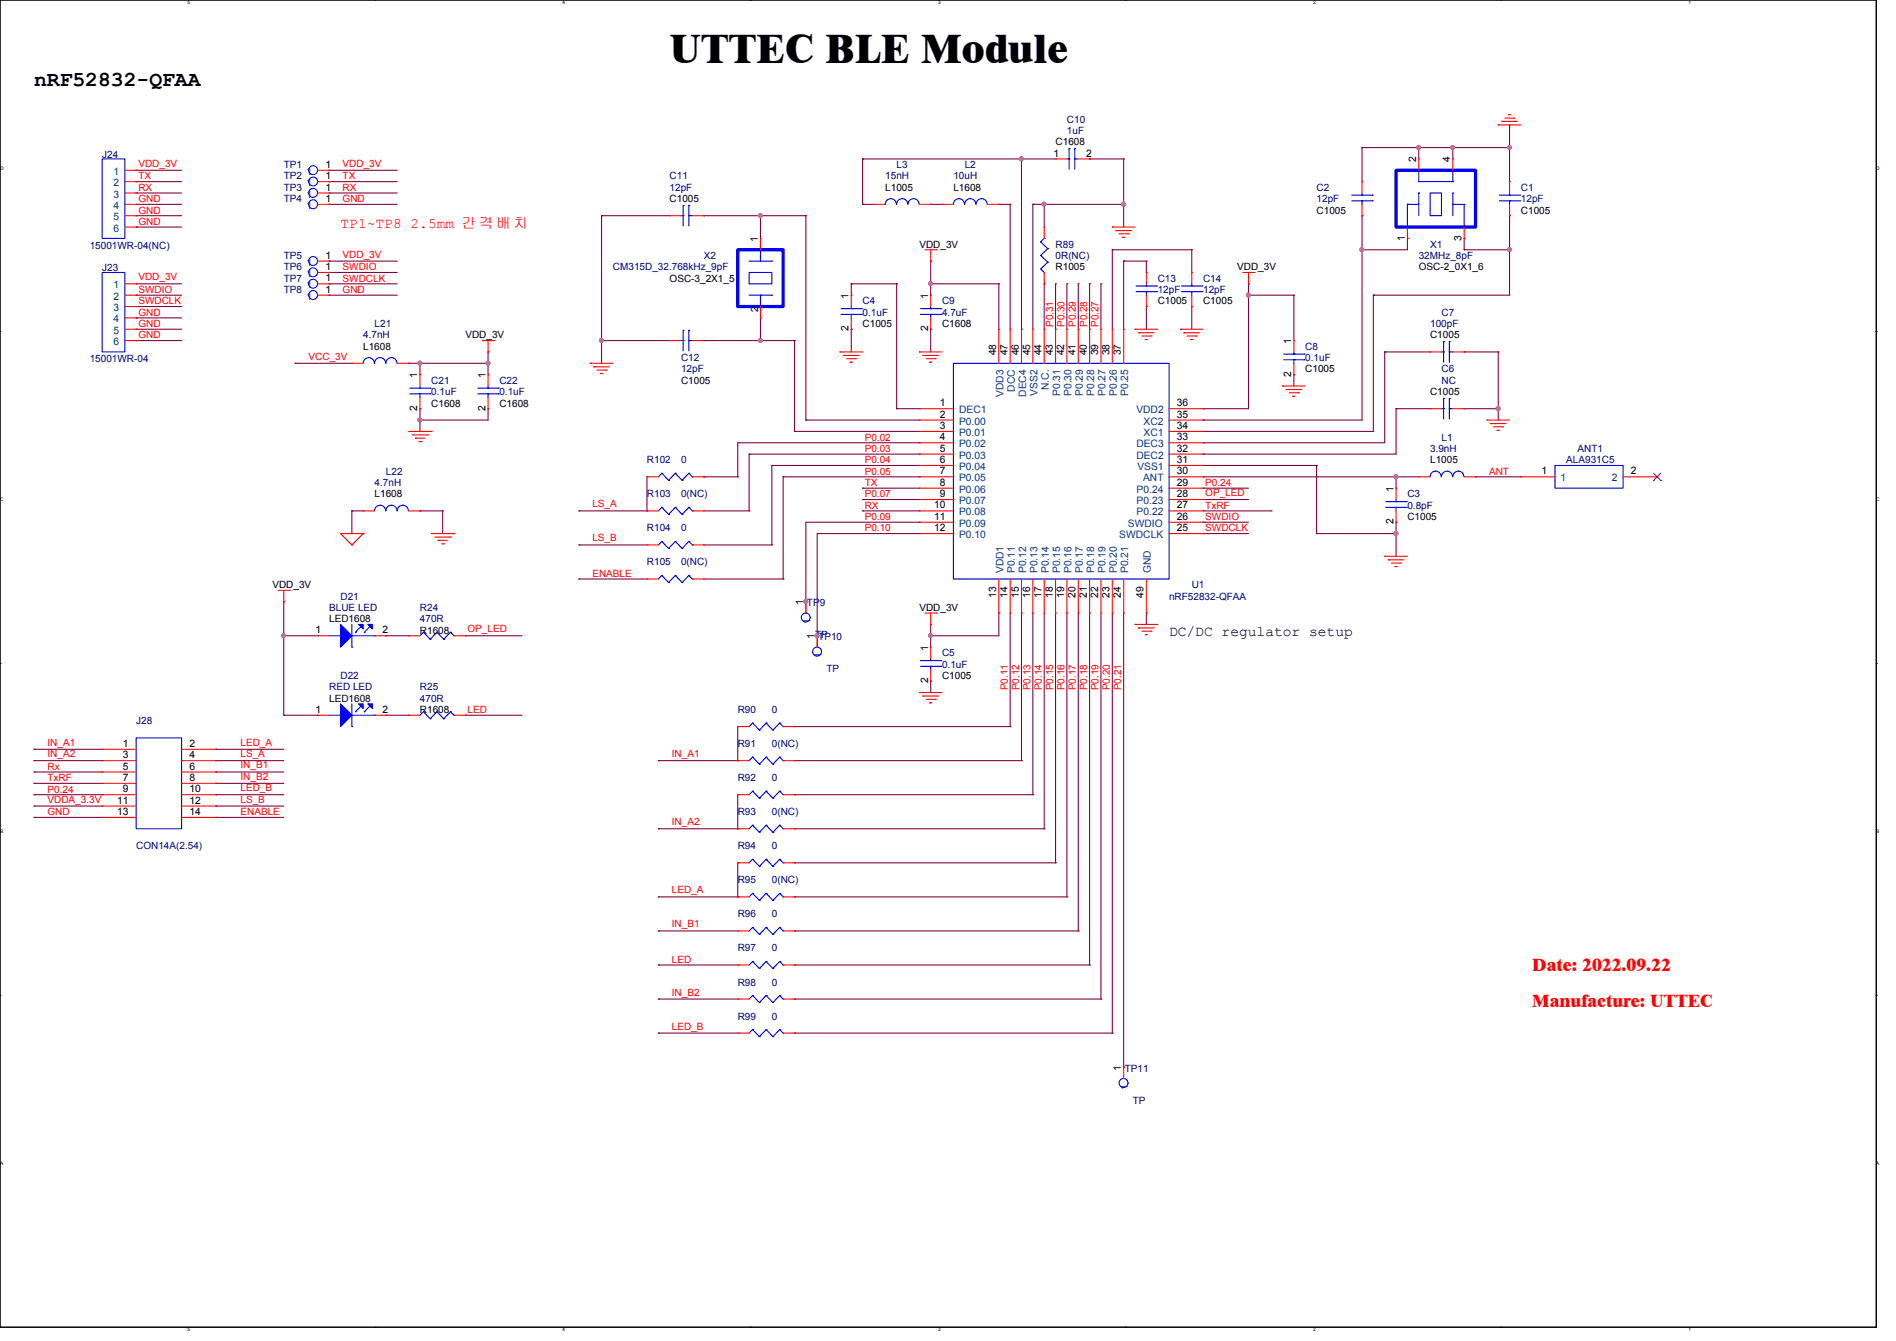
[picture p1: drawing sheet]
<svg xmlns="http://www.w3.org/2000/svg" width="297mm" height="210mm" viewBox="0 0 297 210" stroke-linecap="round" stroke-linejoin="round" font-family="sans-serif">
<g fill="none" stroke="#000" stroke-width=".17">
<path d="M0 0h293.6v207.7h-293.6zM58.7 0h.1M117.4 0h.1M176.1 0h.1M234.9 0h.1M0 51.9h.1M293.6 51.9h.1M0 103.9h.1M293.6 103.9h.1M0 155.8h.1M293.6 155.8h.1M58.7 207.7h.1"/>
<path d="M117.4 207.7h.1M176.1 207.7h.1M234.9 207.7h.1"/>
</g>
<g fill="none" stroke="#800040" stroke-width=".17">
<path d="M236.2 19.5h.1M236.2 19.5v8.9M21.3 28.4h.1M21.3 32h.1M21.3 30.2h.1M21.3 26.7h.1M21.3 33.8h.1M21.3 35.5h.1M21.3 33.8h7.1M21.3 32h7.1M21.3 28.4h7.1M21.3 30.2h7.1"/>
<path d="M21.3 26.7h7.1M21.3 35.5h7.1M51.5 28.4h.1M51.5 30.2h.1M51.5 32h.1M51.5 26.7h.1M51.5 32h10.7M51.5 28.4h10.7M51.5 30.2h10.7M51.5 26.7h10.7M94.1 33.8h.1M94.1 33.8h10.7"/>
<path d="M94.1 33.8v23.1M110.1 33.8h.1M110.1 33.8h16M119 33.8h.1M119 33.8v3.5M126.1 33.8h.1M126.1 33.8v32M135 32h.1M135 24.9h.1M135 32h1.8M135 24.9h30.2M135 24.9v7.1"/>
<path d="M145.6 32h.1M145.6 32h1.8M156.3 32h.1M156.3 32h1.8M158.1 32h.1M158.1 32v19.5M159.8 24.9h.1M159.8 24.9v26.6M161.6 32h.1M161.6 32v19.5M161.6 32h14.2M163.4 32h.1"/>
<path d="M163.4 32v3.5M170.5 24.9h.1M170.5 24.9h5.3M174.1 39.1h.1M174.1 39.1h12.4M174.1 39.1v12.4M175.8 24.9h.1M175.8 32h.1M175.8 24.9v10.6M186.5 39.1h.1M186.5 39.1v3.5M213.1 39.1h.1"/>
<path d="M213.1 33.8h.1M213.1 23.1h.1M213.1 23.1v5.3M213.1 33.8v32h-24.8M213.1 23.1h23.1M220.2 37.3h.1M220.2 37.3v1.8h-7.1M222 23.1h.1M222 23.1v1.8M227.3 23.1h.1M227.3 23.1v1.8M229.1 39.1h.1"/>
<path d="M229.1 37.3h.1M229.1 39.1h7.1M229.1 37.3v1.8M236.2 23.1h.1M236.2 33.8h.1M236.2 39.1h.1M236.2 33.8v12.4h-21.3M21.3 46.2h.1M21.3 49.8h.1M21.3 44.4h.1M21.3 48h.1M21.3 51.5h.1"/>
<path d="M21.3 53.3h.1M21.3 53.3h7.1M21.3 46.2h7.1M21.3 44.4h7.1M21.3 49.8h7.1M21.3 48h7.1M21.3 51.5h7.1M46.2 56.9h.1M46.2 56.9h8.9M51.5 42.6h.1M51.5 46.2h.1M51.5 40.9h.1"/>
<path d="M51.5 44.4h.1M51.5 46.2h10.7M51.5 44.4h10.7M51.5 42.6h10.7M51.5 40.9h10.7M63.9 56.9h.1M63.9 56.9h12.5M65.7 56.9h.1M65.7 56.9v1.7M76.4 56.9h.1M76.4 55.1h.1M76.4 55.1v3.5"/>
<path d="M94.1 53.3h.1M94.1 53.3h10.7M110.1 53.3h.1M110.1 53.3h14.2M119 49.8h.1M119 53.3h.1M119 49.8v3.5M124.3 53.3h.1M124.3 53.3v14.2M133.2 44.4h.1M133.2 51.5h.1M133.2 44.4h7.1"/>
<path d="M133.2 44.4v1.8M133.2 51.5v3.6M140.3 44.4h.1M140.3 44.4v19.6M145.6 44.4h.1M145.6 51.5h.1M145.6 40.9h.1M145.6 40.9v5.3M145.6 51.5v3.6M145.6 44.4h10.7M156.3 44.4h.1M156.3 44.4v7.1"/>
<path d="M163.4 44.4h.1M163.4 44.4v7.1M165.2 44.4h.1M165.2 44.4v7.1M166.9 44.4h.1M166.9 44.4v7.1M168.7 44.4h.1M168.7 44.4v7.1M170.5 44.4h.1M170.5 44.4v7.1M172.3 44.4h.1M172.3 44.4v7.1"/>
<path d="M175.8 40.9h.1M175.8 40.9v10.6M175.8 40.9h3.6M179.4 40.9h.1M179.4 48h.1M179.4 40.9v1.7M179.4 48v3.5M186.5 48h.1M186.5 48v3.5M195.4 44.4h.1M195.4 46.2h.1M195.4 46.2h7.1"/>
<path d="M195.4 44.4v19.6h-7.1M202.5 46.2h.1M202.5 58.6h.1M202.5 46.2v7.1M202.5 58.6v1.8M214.9 46.2h.1M214.9 46.2v21.3h-26.6M216.7 55.1h.1M216.7 55.1v14.2h-28.4M216.7 55.1h7.1M229.1 55.1h.1M229.1 55.1h5.3"/>
<path d="M234.4 55.1h.1M234.4 55.1v10.7M55.1 80h.1M55.1 80h1.7M55.1 80v3.5M65.7 80h.1M65.7 64h.1M65.7 65.8h.1M65.7 80h3.6M65.7 64v3.5M69.3 80h.1M69.3 80v3.5"/>
<path d="M76.4 64h.1M76.4 64v1.8h-10.7M90.6 80h.1M90.6 80h10.6M101.2 80h.1M101.2 74.6v5.4M110.1 74.6h.1M110.1 74.6h5.3M110.1 80h7.1M115.4 74.6h.1M117.2 80h.1M117.2 71.1h.1"/>
<path d="M117.2 71.1h26.7M117.2 71.1v8.9M120.8 72.9h.1M120.8 72.9h23.1M120.8 72.9v12.4M122.5 74.6h.1M122.5 74.6h21.4M122.5 74.6v16M124.3 67.5h.1M124.3 67.5h19.6M126.1 65.8h.1M126.1 65.8h17.8"/>
<path d="M135 80h.1M135 76.4h.1M135 78.2h.1M135 80h8.9M135 76.4h8.9M135 78.2h8.9M140.3 64h.1M140.3 64h3.6M143.9 69.3h.1M143.9 71.1h.1M143.9 72.9h.1M143.9 74.6h.1"/>
<path d="M143.9 69.3h-28.5v5.3M188.3 65.8h.1M188.3 67.5h.1M188.3 74.6h.1M188.3 72.9h.1M188.3 71.1h.1M188.3 69.3h.1M188.3 64h.1M188.3 78.2h.1M188.3 76.4h.1M188.3 74.6h33.7M188.3 72.9h17.7"/>
<path d="M188.3 80h10.6M188.3 76.4h7.1M188.3 78.2h7.1M198.9 80h.1M206 72.9h.1M206 72.9v10.6M218.5 74.6h.1M218.5 64h.1M218.5 64v7.1h-30.2M218.5 74.6v1.8M218.5 64h5.3M229.1 64h.1"/>
<path d="M229.1 64h5.3M230.9 74.6h.1M230.9 74.6h7.1M234.4 64h.1M44.4 94.2h.1M44.4 99.5h.1M44.4 99.5h5.3M44.4 94.2v17.8M60.4 99.5h.1M60.4 99.5h3.5M72.8 99.5h.1M72.8 99.5h8.9"/>
<path d="M90.6 85.3h.1M90.6 90.6h.1M90.6 85.3h10.6M90.6 90.6h10.6M110.1 85.3h10.7M110.1 90.6h12.4M120.8 85.3h.1M122.5 90.6h.1M126.1 94.2h.1M126.1 96h.1M127.9 99.5h.1M143.9 81.7h.1"/>
<path d="M143.9 83.5h.1M143.9 81.7h-17.8v14.3M143.9 83.5h-16v17.8M145.6 99.5h.1M145.6 97.7h.1M145.6 97.7v3.6M156.3 96h.1M156.3 96v3.5h-10.7M158.1 96v17.7M159.8 96v23.1M161.6 96v28.4M163.4 96v33.7"/>
<path d="M165.2 96v39.1M166.9 96v44.4M168.7 96v49.7M170.5 96v55M172.3 96v60.4M174.1 96v65.7M175.8 96v71M179.4 96h.1M179.4 96v1.7M188.3 83.5h.1M188.3 81.7h.1M188.3 83.5h7.1"/>
<path d="M188.3 81.7h7.1M206 83.5h.1M206 83.5h12.5M218.5 81.7h.1M218.5 83.5h.1M218.5 81.7v5.4M5.3 117.3h.1M5.3 119.1h.1M5.3 119.1h10.7M5.3 117.3h10.7M33.7 117.3h.1M33.7 119.1h.1"/>
<path d="M33.7 119.1h10.7M33.7 117.3h10.7M44.4 112h.1M44.4 112h5.3M60.4 112h.1M60.4 112h3.5M72.8 112h.1M72.8 112h8.9M103 119.1h.1M103 119.1h12.4M115.4 119.1h.1M115.4 113.7v5.4"/>
<path d="M124.3 113.7h.1M124.3 119.1h.1M124.3 119.1h35.5M124.3 113.7h33.8M127.9 101.3h.1M145.6 106.6h.1M145.6 106.6v1.8M158.1 113.7h.1M159.8 119.1h.1M5.3 120.8h.1M5.3 122.6h.1M5.3 124.4h.1"/>
<path d="M5.3 126.2h.1M5.3 127.9h.1M5.3 124.4h10.7M5.3 120.8h10.7M5.3 122.6h10.7M5.3 126.2h10.7M5.3 127.9h10.7M33.7 120.8h.1M33.7 122.6h.1M33.7 124.4h.1M33.7 126.2h.1M33.7 127.9h.1"/>
<path d="M33.7 124.4h10.7M33.7 120.8h10.7M33.7 122.6h10.7M33.7 126.2h10.7M33.7 127.9h10.7M103 129.7h.1M103 129.7h12.4M115.4 129.7h.1M115.4 124.4v5.3M115.4 135.1v5.3M124.3 124.4h.1M124.3 129.7h.1"/>
<path d="M124.3 135.1h.1M124.3 129.7h39.1M124.3 124.4h37.3M124.3 135.1h40.9M161.6 124.4h.1M163.4 129.7h.1M165.2 135.1h.1M103 140.4h.1M103 145.7h.1M103 156.4h.1M103 151h.1M103 140.4h12.4"/>
<path d="M103 145.7h12.4M103 156.4h12.4M103 151h12.4M115.4 140.4h.1M124.3 140.4h.1M124.3 145.7h.1M124.3 151h.1M124.3 156.4h.1M124.3 140.4h42.6M124.3 145.7h44.4M124.3 156.4h48M124.3 151h46.2"/>
<path d="M166.9 140.4h.1M168.7 145.7h.1M170.5 151h.1M172.3 156.4h.1M103 161.7h.1M103 161.7h12.4M124.3 161.7h.1M124.3 161.7h49.8M174.1 161.7h.1M175.8 167h.1"/>
</g>
<g fill="#f0f" stroke="#f0f" stroke-width=".17">
<circle cx="94.1" cy="53.3" r=".32"/>
<circle cx="222" cy="23.1" r=".32"/>
<circle cx="227.3" cy="23.1" r=".32"/>
<circle cx="236.2" cy="23.1" r=".32"/>
<circle cx="236.2" cy="39.1" r=".32"/>
<circle cx="119" cy="33.7" r=".32"/>
<circle cx="213.1" cy="39.1" r=".32"/>
<circle cx="218.4" cy="74.6" r=".32"/>
<circle cx="218.4" cy="83.5" r=".32"/>
<circle cx="234.4" cy="64" r=".32"/>
<circle cx="175.8" cy="32" r=".32"/>
<circle cx="145.6" cy="99.5" r=".32"/>
<circle cx="145.6" cy="44.4" r=".32"/>
<circle cx="195.3" cy="46.2" r=".32"/>
<circle cx="119" cy="53.3" r=".32"/>
<circle cx="159.8" cy="24.9" r=".32"/>
<circle cx="76.3" cy="56.8" r=".32"/>
<circle cx="65.7" cy="56.8" r=".32"/>
<circle cx="65.7" cy="65.7" r=".32"/>
<circle cx="44.4" cy="99.5" r=".32"/>
<circle cx="163.4" cy="32" r=".32"/>
<circle cx="126.1" cy="94.2" r=".32"/>
<circle cx="127.9" cy="99.5" r=".32"/>
</g>
<g fill="none" stroke="#f00" stroke-width=".17">
<path d="M234.4 19.5h.1M234.4 19.5h3.6M235 19h.1M235 19h2.4M235.5 18.5h1.4M236 17.9h.1M236 17.9h.4M236.9 18.5h.1M19.5 35.5h1.8M19.5 32h1.8M19.5 28.4h1.8M19.5 30.2h1.8"/>
<path d="M19.5 33.8h1.8M19.5 26.7h1.8M21.3 26.7h.1M21.3 28.4h.1M21.3 30.2h.1M21.3 32h.1M21.3 33.8h.1M21.3 35.5h.1M49.7 32h1.8M49.7 28.4h1.8M49.7 30.2h1.8M49.7 26.7h1.8"/>
<path d="M51.5 28.4h.1M51.5 30.2h.1M51.5 32h.1M51.5 26.7h.1M104.8 33.8h.1M104.8 33.8h1.8M108.3 33.8h1.8M110.1 33.8h.1M119 37.3h.1M119 37.3v1.8M136.8 32h.1M136.8 32h1.7"/>
<path d="M143.9 32h1.7M144.7 39.1h1.8M145.6 32h.1M145.6 39.1v1.8M146.5 39.1h.1M147.4 32h.1M147.4 32h1.8M154.5 32h1.8M156.3 32h.1M163.4 35.5h.1M163.4 35.5v1.8M165.2 24.9h.1"/>
<path d="M165.2 24.9h1.7M168.7 24.9h1.8M170.5 24.9h.1M174.1 35.5h.1M174.1 35.5h3.5M174.6 36.1h.1M174.6 36.1h2.5M175.1 36.6h1.4M175.7 37.1h.1M175.7 37.1h.3M176.5 36.6h.1M213.1 28.4h.1"/>
<path d="M213.1 33.8h.1M213.1 28.4v1.8M213.1 32v1.8M220.2 37.3h.1M220.2 35.5v1.8M222 24.9h.1M222 24.9v1.8M227.3 24.9h.1M227.3 24.9v1.8M229.1 37.3h.1M229.1 35.5v1.8M236.2 28.4h.1"/>
<path d="M236.2 33.8h.1M236.2 28.4v1.8M236.2 32v1.8M19.5 51.5h1.8M19.5 53.3h1.8M19.5 44.4h1.8M19.5 46.2h1.8M19.5 48h1.8M19.5 49.8h1.8M21.3 44.4h.1M21.3 46.2h.1M21.3 48h.1"/>
<path d="M21.3 49.8h.1M21.3 51.5h.1M21.3 53.3h.1M49.7 42.6h1.8M49.7 44.4h1.8M49.7 40.9h1.8M49.7 46.2h1.8M51.5 44.4h.1M51.5 40.9h.1M51.5 42.6h.1M51.5 46.2h.1M55.1 56.9h.1"/>
<path d="M55.1 56.9h1.7M62.2 56.9h1.7M63.9 56.9h.1M65.7 58.6h.1M65.7 58.6v1.8M75.5 53.3h1.8M76.4 55.1h.1M76.4 58.6h.1M76.4 53.3v1.8M76.4 58.6v1.8M77.3 53.3h.1M92.4 56.9h.1"/>
<path d="M92.4 56.9h3.5M92.9 57.4h.1M92.9 57.4h2.5M93.4 57.9h1.4M94 58.5h.1M94 58.5h.3M94.8 57.9h.1M104.8 53.3h.1M104.8 53.3h1.8M108.3 53.3h1.8M110.1 53.3h.1M119 49.8h.1"/>
<path d="M119 48v1.8M131.4 55.1h.1M131.4 55.1h3.6M132 55.6h.1M132 55.6h2.4M132.5 56.1h1.4M133 56.7h.1M133 56.7h.4M133.2 46.2h.1M133.2 51.5h.1M133.2 46.2v1.8M133.2 49.8v1.7"/>
<path d="M133.9 56.1h.1M143.9 55.1h.1M143.9 55.1h3.5M144.4 55.6h.1M144.4 55.6h2.5M144.9 56.1h1.5M145.5 56.7h.1M145.5 56.7h.3M145.6 40.9h.1M145.6 46.2h.1M145.6 51.5h.1M145.6 46.2v1.8"/>
<path d="M145.6 49.8v1.7M146.4 56.1h.1M156.3 51.5h.1M156.3 51.5v5.4M158.1 51.5h.1M158.1 51.5v5.4M159.8 51.5h.1M159.8 51.5v5.4M161.6 51.5h.1M161.6 51.5v5.4M163.4 51.5h.1M163.4 44.4h.1"/>
<path d="M163.4 42.6v1.8M163.4 51.5v5.4M165.2 51.5h.1M165.2 51.5v5.4M166.9 51.5h.1M166.9 51.5v5.4M168.7 51.5h.1M168.7 51.5v5.4M170.5 51.5h.1M170.5 51.5v5.4M172.3 51.5h.1M172.3 51.5v5.4"/>
<path d="M174.1 51.5h.1M174.1 51.5v5.4M175.8 51.5h.1M175.8 51.5v5.4M177.6 51.5h.1M177.6 51.5h3.6M178.2 52.1h.1M178.2 52.1h2.4M178.7 52.6h1.4M179.2 53.1h.1M179.2 53.1h.4M179.4 42.6h.1"/>
<path d="M179.4 48h.1M179.4 42.6v1.8M179.4 46.2v1.8M180.1 52.6h.1M184.7 51.5h.1M184.7 51.5h3.6M185.3 52.1h.1M185.3 52.1h2.4M185.8 52.6h1.4M186.3 53.1h.1M186.3 53.1h.4M186.5 42.6h.1"/>
<path d="M186.5 48h.1M186.5 42.6v1.8M186.5 46.2v1.8M187.2 52.6h.1M194.5 42.6h1.8M195.4 44.4h.1M195.4 42.6v1.8M196.3 42.6h.1M202.5 53.3h.1M202.5 58.6h.1M202.5 53.3v1.8M202.5 56.9v1.7"/>
<path d="M223.8 55.1h.1M223.8 55.1h1.8M227.3 55.1h1.8M229.1 55.1h.1M56.8 80h.1M56.8 80h1.8M63.9 67.5h3.6M63.9 80h1.8M64.5 68.1h2.4M65 68.6h.1M65 68.6h1.4M65.5 69.1h.4"/>
<path d="M65.7 64h.1M65.7 80h.1M65.7 62.2v1.8M65.9 69.1h.1M66.9 68.1h.1M67.5 67.5h.1M76.4 64h.1M76.4 62.2v1.8M101.2 74.6h.1M101.2 80h.1M101.2 74.6h1.8M101.2 80h1.8"/>
<path d="M108.3 74.6h1.8M108.3 80h1.8M110.1 74.6h.1M110.1 80h.1M143.9 64h.1M143.9 65.8h.1M143.9 67.5h.1M143.9 69.3h.1M143.9 71.1h.1M143.9 72.9h.1M143.9 74.6h.1M143.9 76.4h.1"/>
<path d="M143.9 78.2h.1M143.9 80h.1M143.9 65.8h5.3M143.9 67.5h5.3M143.9 64h5.3M143.9 69.3h5.3M143.9 71.1h5.3M143.9 72.9h5.3M143.9 74.6h5.3M143.9 76.4h5.3M143.9 78.2h5.3M143.9 80h5.3"/>
<path d="M182.9 65.8h5.4M182.9 67.5h5.4M182.9 64h5.4M182.9 69.3h5.4M182.9 71.1h5.4M182.9 72.9h5.4M182.9 74.6h5.4M182.9 76.4h5.4M182.9 78.2h5.4M182.9 80h5.4M188.3 64h.1M188.3 65.8h.1"/>
<path d="M188.3 67.5h.1M188.3 69.3h.1M188.3 71.1h.1M188.3 72.9h.1M188.3 74.6h.1M188.3 76.4h.1M188.3 78.2h.1M188.3 80h.1M200.7 60.4h.1M200.7 60.4h3.5M201.2 61h.1M201.2 61h2.5"/>
<path d="M201.8 61.5h1.4M202.3 62h.1M202.3 62h.3M203.2 61.5h.1M218.5 76.4h.1M218.5 76.4v1.8M218.5 80v1.7M222 74.6h.1M222 74.6h1.8M223.8 64h.1M223.8 64h1.8M227.3 64h1.8"/>
<path d="M229.1 64h.1M229.1 74.6h1.8M230.9 74.6h.1M232.7 65.8h.1M232.7 65.8h3.5M233.2 66.3h.1M233.2 66.3h2.5M233.7 66.8h1.5M234.3 67.4h.1M234.3 67.4h.3M235.2 66.8h.1M238 74.6h.1"/>
<path d="M238 74.6h5.3M254 74.6h5.3M259.3 74.6h.1M43.5 92.4h1.8M44.4 94.2h.1M44.4 92.4v1.8M45.3 92.4h.1M49.7 99.5h.1M49.7 99.5h1.8M53.3 83.5h.1M53.3 83.5h3.5M53.3 83.5l1.8 1.8"/>
<path d="M55.1 85.3h.1M56.8 83.5h.1M56.8 83.5l-1.7 1.8M58.6 99.5h1.8M60.4 99.5h.1M63.9 99.5h.1M63.9 99.5h1.8M67.5 83.5h3.5M68 84.1h2.5M68.5 84.6h.1M68.5 84.6h1.5M69.1 85.1h.3"/>
<path d="M69.4 85.1h.1M70.5 84.1h.1M71 83.5h.1M71 99.5h1.8M72.8 99.5h.1M101.2 90.6h.1M101.2 85.3h.1M101.2 90.6h1.8M101.2 85.3h1.8M108.3 90.6h1.8M108.3 85.3h1.8M110.1 90.6h.1"/>
<path d="M110.1 85.3h.1M126.1 94.2h.1M126.1 94.2v1.8M127.9 99.5h.1M127.9 99.5v1.8M143.9 81.7h.1M143.9 83.5h.1M143.9 83.5h5.3M143.9 81.7h5.3M144.7 96h1.8M145.6 97.7h.1M145.6 96v1.7"/>
<path d="M146.5 96h.1M156.3 96h.1M156.3 90.6v5.4M158.1 96h.1M158.1 90.6v5.4M159.8 96h.1M159.8 90.6v5.4M161.6 96h.1M161.6 90.6v5.4M163.4 96h.1M163.4 90.6v5.4M165.2 96h.1"/>
<path d="M165.2 90.6v5.4M166.9 96h.1M166.9 90.6v5.4M168.7 96h.1M168.7 90.6v5.4M170.5 96h.1M170.5 90.6v5.4M172.3 96h.1M172.3 90.6v5.4M174.1 96h.1M174.1 90.6v5.4M175.8 96h.1"/>
<path d="M175.8 90.6v5.4M177.6 97.7h.1M177.6 97.7h3.6M178.2 98.3h.1M178.2 98.3h2.4M178.7 98.8h1.4M179.2 99.3h.1M179.2 99.3h.4M179.4 96h.1M179.4 90.6v5.4M180.1 98.8h.1M182.9 83.5h5.4"/>
<path d="M182.9 81.7h5.4M188.3 81.7h.1M188.3 83.5h.1M216.7 87.1h.1M216.7 87.1h3.5M217.2 87.6h.1M217.2 87.6h2.5M217.7 88.1h1.5M218.3 88.7h.1M218.3 88.7h.3M218.5 81.7h.1M219.2 88.1h.1"/>
<path d="M16 117.3h.1M16 119.1h.1M16 117.3h5.3M16 119.1h5.3M28.4 117.3h5.3M28.4 119.1h5.3M33.7 117.3h.1M33.7 119.1h.1M49.7 112h.1M49.7 112h1.8M58.6 112h1.8M60.4 112h.1"/>
<path d="M63.9 112h.1M63.9 112h1.8M71 112h1.8M72.8 112h.1M115.4 113.7h.1M115.4 119.1h.1M115.4 119.1h1.8M115.4 113.7h1.8M122.5 119.1h1.8M122.5 113.7h1.8M124.3 113.7h.1M124.3 119.1h.1"/>
<path d="M143.9 108.4h.1M143.9 108.4h3.5M144.4 108.9h.1M144.4 108.9h2.5M144.9 109.5h1.5M145.5 110h.1M145.5 110h.3M145.6 101.3h.1M145.6 106.6h.1M145.6 101.3v1.8M145.6 104.8v1.8M146.4 109.5h.1"/>
<path d="M16 120.8h.1M16 122.6h.1M16 124.4h.1M16 126.2h.1M16 127.9h.1M16 124.4h5.3M16 120.8h5.3M16 122.6h5.3M16 126.2h5.3M16 127.9h5.3M28.4 124.4h5.3M28.4 120.8h5.3"/>
<path d="M28.4 122.6h5.3M28.4 126.2h5.3M28.4 127.9h5.3M33.7 120.8h.1M33.7 122.6h.1M33.7 124.4h.1M33.7 126.2h.1M33.7 127.9h.1M115.4 124.4h.1M115.4 129.7h.1M115.4 135.1h.1M115.4 124.4h1.8"/>
<path d="M115.4 129.7h1.8M115.4 135.1h1.8M122.5 124.4h1.8M122.5 129.7h1.8M122.5 135.1h1.8M124.3 124.4h.1M124.3 129.7h.1M124.3 135.1h.1M115.4 156.4h.1M115.4 140.4h.1M115.4 145.7h.1M115.4 151h.1"/>
<path d="M115.4 156.4h1.8M115.4 140.4h1.8M115.4 145.7h1.8M115.4 151h1.8M122.5 156.4h1.8M122.5 140.4h1.8M122.5 145.7h1.8M122.5 151h1.8M124.3 156.4h.1M124.3 140.4h.1M124.3 145.7h.1M124.3 151h.1"/>
<path d="M115.4 161.7h.1M115.4 161.7h1.8M122.5 161.7h1.8M124.3 161.7h.1M175.8 167h.1M175.8 167v1.8"/>
</g>
<g fill="none" stroke="#00f" stroke-width=".17">
<path d="M16 24.9h3.5v12.4h-3.5zM106.6 33.8h.3M106.9 33.8h.1M106.9 32.2h.1M106.9 32.2v3.2M107.8 32.2h.1M107.8 33.8h.1M107.8 33.8h.5M107.8 32.2v3.2M119 39.1h.1M119 39.1v1.8M140.3 32a.87 .87 0 0 0-.9-.9 .87 .87 0 0 0-.9 .9"/>
<path d="M142 32a.87 .87 0 0 0-.8-.9 .87 .87 0 0 0-.9 .9M143.8 32a.87 .87 0 0 0-.8-.9 .87 .87 0 0 0-.9 .9M150.9 32a.87 .87 0 0 0-.8-.9 .87 .87 0 0 0-.9 .9M152.7 32a.87 .87 0 0 0-.9-.9 .87 .87 0 0 0-.8 .9M154.5 32a.87 .87 0 0 0-.9-.9 .87 .87 0 0 0-.9 .9M162.8 40h.1M162.8 37.9h.1M162.8 40l1.1 1M162.8 37.9l1.1 1M163.4 37.3h.1M163.4 37.3l-.6 .6M163.9 38.9h.1"/>
<path d="M163.9 38.9l-1.1 1.1M166.9 24.9h.4M167.3 24.9h.1M167.3 23.3h.1M167.3 23.3v3.2M168.2 23.3h.1M168.2 24.9h.1M168.2 24.9h.5M168.2 23.3v3.2M211.5 31.4h3.2M211.5 30.5h3.2M213.1 30.5h.1"/>
<path d="M213.1 31.4h.1M213.1 30.2v.3M213.1 31.4v.6M214.7 31.4h.1M214.7 30.5h.1M220.2 32h.1M220.2 32v3.5M220.2 32h1.8M222 30.2h.1M222 26.7h.1M222 26.7v1.7h5.3M222 30.2v3.6"/>
<path d="M223.8 30.2h1.8v3.6h-1.8zM227.3 30.2h.1M227.3 32h.1M227.3 26.7h.1M227.3 28.4h.1M227.3 26.7v1.7M227.3 30.2v3.6M227.3 32h1.8M229.1 32h.1M229.1 32v3.5M234.6 31.4h3.2M234.6 30.5h3.2"/>
<path d="M236.2 30.5h.1M236.2 31.4h.1M236.2 30.2v.3M236.2 31.4v.6M237.8 31.4h.1M237.8 30.5h.1M16 42.6h3.5v12.5h-3.5zM58.6 56.9a.87 .87 0 0 0-.9-.9 .87 .87 0 0 0-.9 .9M60.3 56.9a.87 .87 0 0 0-.8-.9 .87 .87 0 0 0-.9 .9M62.1 56.9a.87 .87 0 0 0-.8-.9 .87 .87 0 0 0-.9 .9M106.6 53.3h.3M106.9 53.3h.1"/>
<path d="M106.9 51.7h.1M106.9 51.7v3.2M107.8 51.7h.1M107.8 53.3h.1M107.8 51.7v3.2M107.8 53.3h.5M117.2 42.6h3.6v1.8h-3.6zM117.2 40.9h3.6M117.2 46.2h3.6M119 46.2h.1M119 46.2v1.8M120.8 40.9h.1"/>
<path d="M120.8 46.2h.1M131.6 49.2h3.2M131.6 48.3h3.2M133.2 48.3h.1M133.2 49.2h.1M133.2 48v.3M133.2 49.2v.6M134.8 49.2h.1M134.8 48.3h.1M144 49.2h3.2M144 48.3h3.2M145.6 48.3h.1"/>
<path d="M145.6 49.2h.1M145.6 48v.3M145.6 49.2v.6M147.2 49.2h.1M147.2 48.3h.1M149.2 56.9h33.7v33.7h-33.7zM162.8 42.1h.1M162.8 42.1l.6 .5M163.9 41h.1M163.9 41l-1.1 1.1M177.8 45.7h3.2M177.8 44.8h3.2"/>
<path d="M179.4 44.8h.1M179.4 45.7h.1M179.4 44.4v.4M179.4 45.7v.5M181 45.7h.1M181 44.8h.1M184.9 45.7h3.2M184.9 44.8h3.2M186.5 44.8h.1M186.5 45.7h.1M186.5 44.4v.4M186.5 45.7v.5"/>
<path d="M188.1 45.7h.1M188.1 44.8h.1M200.9 56.3h3.2M200.9 55.4h3.2M202.5 55.4h.1M202.5 56.3h.1M202.5 55.1v.3M202.5 56.3v.6M204.1 56.3h.1M204.1 55.4h.1M225.6 55.1h.3M225.9 55.1h.1"/>
<path d="M225.9 53.5h.1M225.9 53.5v3.2M226.8 53.5h.1M226.8 55.1h.1M226.8 55.1h.5M226.8 53.5v3.2M60.3 80a.87 .87 0 0 0-.8-.9 .87 .87 0 0 0-.9 .9M62.1 80a.87 .87 0 0 0-.8-.9 .87 .87 0 0 0-.9 .9M63.9 80a.87 .87 0 0 0-.9-.9 .87 .87 0 0 0-.8 .9M64.1 61.6h3.2M64.1 60.8h3.2M65.7 60.8h.1"/>
<path d="M65.7 61.6h.1M65.7 60.4v.4M65.7 61.6v.6M67.3 61.6h.1M67.3 60.8h.1M74.8 61.6h3.2M74.8 60.8h3.2M76.4 60.8h.1M76.4 61.6h.1M76.4 60.4v.4M76.4 61.6v.6M78 61.6h.1"/>
<path d="M78 60.8h.1M103.6 74.1h.1M103.6 79.4h.1M103.6 74.1l-.6 .5M103.6 74.1l1 1.1M103.6 79.4l-.6 .6M103.6 79.4l1 1.1M104.6 75.2h.1M105.7 74.1h.1M105.7 79.4h.1M105.7 74.1l-1.1 1.1M105.7 74.1l1 1.1"/>
<path d="M105.7 79.4l-1.1 1.1M105.7 79.4l1 1.1M106.7 75.2h.1M107.8 74.1h.1M107.8 79.4h.1M107.8 74.1l-1.1 1.1M107.8 74.1l.5 .5M107.8 79.4l-1.1 1.1M107.8 79.4l.5 .6M108.3 74.6h.1M108.3 80h.1M216.8 79.4h3.3"/>
<path d="M216.8 78.5h3.3M218.5 78.5h.1M218.5 79.4h.1M218.5 78.2v.3M218.5 79.4v.6M220.1 79.4h.1M220.1 78.5h.1M225.5 74.6a.87 .87 0 0 0-.9-.9 .87 .87 0 0 0-.8 .9M225.6 64h.3M225.9 64h.1M225.9 62.4h.1M225.9 62.4v3.2"/>
<path d="M226.8 62.4h.1M226.8 64h.1M226.8 62.4v3.2M226.8 64h.5M227.3 74.6a.87 .87 0 0 0-.9-.9 .87 .87 0 0 0-.8 .9M229.1 74.6a.87 .87 0 0 0-.9-.9 .87 .87 0 0 0-.9 .9M243.3 72.9h10.7v3.5h-10.7zM51.5 99.5h1.8M53.3 99.5h.1M55.1 97.7v3.6M55.1 99.5h3.5M55.6 99h.1"/>
<path d="M56.5 98.1l-.9 .9M57 99h.1M57.9 98.1l-.9 .9M58.6 99.5h.1M66.3 99h.1M66.3 99l-.6 .5M66.3 99l1 1.1M68.4 99h.1M68.4 99l-1.1 1.1M68.4 99l1 1.1M70.5 99h.1M70.5 99l-1.1 1.1"/>
<path d="M70.5 99l.5 .5M71 99.5h.1M103.6 90.1h.1M103.6 84.7h.1M103.6 90.1l-.6 .5M103.6 90.1l1 1.1M103.6 84.7l-.6 .6M103.6 84.7l1 1.1M104.6 91.2h.1M104.6 80.5h.1M104.6 85.8h.1M105.7 90.1h.1"/>
<path d="M105.7 84.7h.1M105.7 90.1l-1.1 1.1M105.7 90.1l1 1.1M105.7 84.7l-1.1 1.1M105.7 84.7l1 1.1M106.7 91.2h.1M106.7 80.5h.1M106.7 85.8h.1M107.8 90.1h.1M107.8 84.7h.1M107.8 90.1l-1.1 1.1M107.8 90.1l.5 .5"/>
<path d="M107.8 84.7l-1.1 1.1M107.8 84.7l.5 .6M108.3 90.6h.1M108.3 85.3h.1M21.3 115.5h7.1v14.2h-7.1zM51.5 112h1.8M53.3 112h.1M55.1 113.7h.1M55.1 101.3h.1M55.1 110.2v3.5M55.1 112h3.5M55.6 111.4h.1"/>
<path d="M56.5 110.5l-.9 .9M57 111.4h.1M57.9 110.5l-.9 .9M58.6 112h.1M66.3 111.4h.1M66.3 111.4l-.6 .6M66.3 111.4l1 1.1M67.3 112.5h.1M67.3 100.1h.1M68.4 111.4h.1M68.4 111.4l-1.1 1.1M68.4 111.4l1 1.1"/>
<path d="M69.4 112.5h.1M69.4 100.1h.1M70.5 111.4h.1M70.5 111.4l-1.1 1.1M70.5 111.4l.5 .6M71 112h.1M117.8 113.2h.1M117.8 118.5h.1M117.8 113.2l-.6 .5M117.8 113.2l1 1.1M117.8 118.5l-.6 .6M117.8 118.5l1 1.1"/>
<path d="M118.8 114.3h.1M118.8 119.6h.1M119.9 113.2h.1M119.9 118.5h.1M119.9 113.2l-1.1 1.1M119.9 113.2l1 1.1M119.9 118.5l-1.1 1.1M119.9 118.5l1 1.1M120.9 114.3h.1M120.9 119.6h.1M122 113.2h.1M122 118.5h.1"/>
<path d="M122 113.2l-1.1 1.1M122 113.2l.5 .5M122 118.5l-1.1 1.1M122 118.5l.5 .6M122.5 113.7h.1M122.5 119.1h.1M144 104.3h3.2M144 103.4h3.2M145.6 103.4h.1M145.6 104.3h.1M145.6 103.1v.3M145.6 104.3v.5"/>
<path d="M147.2 104.3h.1M147.2 103.4h.1M117.8 139.8h.1M117.8 123.8h.1M117.8 129.2h.1M117.8 134.5h.1M117.8 139.8l-.6 .6M117.8 139.8l1 1.1M117.8 123.8l-.6 .6M117.8 123.8l1 1.1M117.8 129.2l-.6 .5M117.8 129.2l1 1.1"/>
<path d="M117.8 134.5l-.6 .6M117.8 134.5l1 1.1M118.8 124.9h.1M118.8 130.3h.1M118.8 135.6h.1M119.9 139.8h.1M119.9 123.8h.1M119.9 129.2h.1M119.9 134.5h.1M119.9 139.8l-1.1 1.1M119.9 139.8l1 1.1M119.9 123.8l-1.1 1.1"/>
<path d="M119.9 123.8l1 1.1M119.9 129.2l-1.1 1.1M119.9 129.2l1 1.1M119.9 134.5l-1.1 1.1M119.9 134.5l1 1.1M120.9 124.9h.1M120.9 130.3h.1M120.9 135.6h.1M122 139.8h.1M122 123.8h.1M122 129.2h.1M122 134.5h.1"/>
<path d="M122 139.8l-1.1 1.1M122 139.8l.5 .6M122 123.8l-1.1 1.1M122 123.8l.5 .6M122 129.2l-1.1 1.1M122 129.2l.5 .5M122 134.5l-1.1 1.1M122 134.5l.5 .6M122.5 124.4h.1M122.5 129.7h.1M122.5 135.1h.1M117.8 155.8h.1"/>
<path d="M117.8 145.2h.1M117.8 150.5h.1M117.8 155.8l-.6 .6M117.8 155.8l1 1.1M117.8 145.2l-.6 .5M117.8 145.2l1 1.1M117.8 150.5l-.6 .5M117.8 150.5l1 1.1M118.8 156.9h.1M118.8 140.9h.1M118.8 146.3h.1M118.8 151.6h.1"/>
<path d="M119.9 155.8h.1M119.9 145.2h.1M119.9 150.5h.1M119.9 155.8l-1.1 1.1M119.9 155.8l1 1.1M119.9 145.2l-1.1 1.1M119.9 145.2l1 1.1M119.9 150.5l-1.1 1.1M119.9 150.5l1 1.1M120.9 156.9h.1M120.9 140.9h.1M120.9 146.3h.1"/>
<path d="M120.9 151.6h.1M122 155.8h.1M122 145.2h.1M122 150.5h.1M122 155.8l-1.1 1.1M122 155.8l.5 .6M122 145.2l-1.1 1.1M122 145.2l.5 .5M122 150.5l-1.1 1.1M122 150.5l.5 .5M122.5 156.4h.1M122.5 140.4h.1"/>
<path d="M122.5 145.7h.1M122.5 151h.1M117.8 161.2h.1M117.8 161.2l-.6 .5M117.8 161.2l1 1.1M118.8 162.3h.1M119.9 161.2h.1M119.9 161.2l-1.1 1.1M119.9 161.2l1 1.1M120.9 162.3h.1M122 161.2h.1M122 161.2l-1.1 1.1"/>
<path d="M122 161.2l.5 .5M122.5 161.7h.1"/>
<circle cx="49" cy="28.4" r=".7"/>
<circle cx="49" cy="32" r=".7"/>
<circle cx="49" cy="30.2" r=".7"/>
<circle cx="49" cy="26.6" r=".7"/>
<circle cx="49" cy="42.6" r=".7"/>
<circle cx="49" cy="46.2" r=".7"/>
<circle cx="49" cy="40.9" r=".7"/>
<circle cx="49" cy="44.4" r=".7"/>
<circle cx="126.1" cy="96.7" r=".7"/>
<circle cx="127.9" cy="102" r=".7"/>
<circle cx="175.8" cy="169.5" r=".7"/>
</g>
<g fill="#00f" stroke="#00f" stroke-width=".17">
<path d="M53.3 110.2l1.8 1.8-1.8 1.7z"/>
<path d="M56.1 110.2h.7v.7z"/>
<path d="M57.6 110.2h.7v.7z"/>
<path d="M53.3 97.7l1.8 1.8-1.8 1.8z"/>
<path d="M56.1 97.7h.7v.8z"/>
<path d="M57.6 97.7h.7v.8z"/>
</g>
<path d="M115.4 39.1h7.1v8.9h-7.1zM218.5 26.7h12.4v8.8h-12.4z" fill="none" stroke="#00f" stroke-width=".51"/>
<path d="M258.7 75.2h.1M258.8 74.1l1.1 1.1M259.9 74.1l-1.2 1.1M259.9 75.2h.1" fill="none" stroke="#804000" stroke-width=".16"/>
<text font-size="6.6" x="104.8" y="9.9">UTTEC BLE Module</text>
<text font-size="3.3" x="5.3" y="13.4">nRF52832-QFAA</text>
<g font-size="2.8" fill="#f00">
<text x="239.8" y="152">Date: 2022.09.22</text>
<text x="239.8" y="157.7">Manufacture: UTTEC</text>
</g>
<text font-size="2.3" fill="#f00" x="53.3" y="35.6">TP1~TP8 2.5mm 간 격 배 치</text>
<text font-size="2.3" x="182.9" y="99.6">DC/DC regulator setup</text>
<g font-size="1.6">
<text x="165.2" y="22.8">C1608</text>
<text x="51" y="28.1">1</text>
<text x="51" y="29.8">1</text>
<text x="51" y="26.3">1</text>
<text x="138.5" y="29.9">L1005</text>
<text x="149.2" y="29.9">L1608</text>
<text x="164.8" y="24.5">1</text>
<text x="170" y="24.5">2</text>
<text x="221.6" y="25.4" transform="rotate(-90 221.6 25.4)">2</text>
<text x="226.9" y="25.4" transform="rotate(-90 226.9 25.4)">4</text>
<text x="51" y="31.6">1</text>
<text x="104.8" y="31.6">C1005</text>
<text x="206" y="33.4">C1005</text>
<text x="238" y="33.4">C1005</text>
<text x="51" y="40.5">1</text>
<text x="118.6" y="37.9" transform="rotate(-90 118.6 37.9)">1</text>
<text x="143.9" y="38.8">VDD_3V</text>
<text x="219.8" y="37.7" transform="rotate(-90 219.8 37.7)">1</text>
<text x="228.7" y="37.7" transform="rotate(-90 228.7 37.7)">3</text>
<text x="51" y="44">1</text>
<text x="51" y="42.3">1</text>
<text x="51" y="45.8">1</text>
<text x="104.8" y="44.1">OSC-3_2X1_5</text>
<text x="132.8" y="46.8" transform="rotate(-90 132.8 46.8)">1</text>
<text x="145.2" y="46.8" transform="rotate(-90 145.2 46.8)">1</text>
<text x="165.2" y="42.3">R1005</text>
<text x="181.2" y="47.6">C1005</text>
<text x="188.3" y="47.6">C1005</text>
<text x="193.6" y="42.3">VDD_3V</text>
<text x="222" y="42.3">OSC-2_0X1_6</text>
<text x="72.8" y="53">VDD_3V</text>
<text x="118.7" y="48.9" transform="rotate(-90 118.7 48.9)">2</text>
<text x="132.8" y="51.9" transform="rotate(-90 132.8 51.9)">2</text>
<text x="135" y="51.2">C1005</text>
<text x="145.2" y="51.9" transform="rotate(-90 145.2 51.9)">2</text>
<text x="147.4" y="51.2">C1608</text>
<text x="202" y="53.9" transform="rotate(-90 202 53.9)">1</text>
<text x="223.8" y="53">C1005</text>
<text x="56.8" y="54.7">L1608</text>
<text x="65.3" y="59.2" transform="rotate(-90 65.3 59.2)">1</text>
<text x="75.9" y="59.2" transform="rotate(-90 75.9 59.2)">1</text>
<text x="155.9" y="55.6" transform="rotate(-90 155.9 55.6)">48</text>
<text x="157.6" y="55.6" transform="rotate(-90 157.6 55.6)">47</text>
<text x="159.4" y="55.6" transform="rotate(-90 159.4 55.6)">46</text>
<text x="161.2" y="55.6" transform="rotate(-90 161.2 55.6)">45</text>
<text x="163" y="55.6" transform="rotate(-90 163 55.6)">44</text>
<text x="164.8" y="55.6" transform="rotate(-90 164.8 55.6)">43</text>
<text x="166.5" y="55.6" transform="rotate(-90 166.5 55.6)">42</text>
<text x="168.3" y="55.6" transform="rotate(-90 168.3 55.6)">41</text>
<text x="170.1" y="55.6" transform="rotate(-90 170.1 55.6)">40</text>
<text x="171.9" y="55.6" transform="rotate(-90 171.9 55.6)">39</text>
<text x="173.6" y="55.6" transform="rotate(-90 173.6 55.6)">38</text>
<text x="175.4" y="55.6" transform="rotate(-90 175.4 55.6)">37</text>
<text x="202" y="59" transform="rotate(-90 202 59)">2</text>
<text x="204.2" y="58.3">C1005</text>
<text x="65.3" y="64.3" transform="rotate(-90 65.3 64.3)">2</text>
<text x="67.5" y="63.6">C1608</text>
<text x="75.9" y="64.3" transform="rotate(-90 75.9 64.3)">2</text>
<text x="78.1" y="63.6">C1608</text>
<text x="106.6" y="60.1">C1005</text>
<text x="147.1" y="63.6">1</text>
<text x="147.1" y="65.4">2</text>
<text x="184.2" y="63.6">36</text>
<text x="184.2" y="65.4">35</text>
<text x="223.8" y="61.9">C1005</text>
<text x="147.1" y="67.1">3</text>
<text x="147.1" y="68.9">4</text>
<text x="147.1" y="70.7">5</text>
<text x="184.2" y="67.1">34</text>
<text x="184.2" y="68.9">33</text>
<text x="184.2" y="70.7">32</text>
<text x="58.6" y="77.9">L1608</text>
<text x="147.1" y="72.5">6</text>
<text x="147.1" y="74.3">7</text>
<text x="147.1" y="76">8</text>
<text x="147.1" y="77.8">9</text>
<text x="184.2" y="72.5">31</text>
<text x="184.2" y="74.3">30</text>
<text x="184.2" y="76">29</text>
<text x="184.2" y="77.8">28</text>
<text x="218" y="77" transform="rotate(-90 218 77)">1</text>
<text x="223.8" y="72.5">L1005</text>
<text x="241.2" y="74.3">1</text>
<text x="255.2" y="74.3">2</text>
<text x="146.2" y="79.6">10</text>
<text x="146.2" y="81.4">11</text>
<text x="146.2" y="83.1">12</text>
<text x="184.2" y="79.6">27</text>
<text x="184.2" y="81.4">26</text>
<text x="184.2" y="83.1">25</text>
<text x="218" y="82.1" transform="rotate(-90 218 82.1)">2</text>
<text x="220.2" y="81.4">C1005</text>
<text x="42.6" y="92.1">VDD_3V</text>
<text x="125.7" y="94.7" transform="rotate(-90 125.7 94.7)">1</text>
<text x="143.9" y="95.6">VDD_3V</text>
<text x="155.9" y="93.6" transform="rotate(-90 155.9 93.6)">13</text>
<text x="157.6" y="93.6" transform="rotate(-90 157.6 93.6)">14</text>
<text x="159.4" y="93.6" transform="rotate(-90 159.4 93.6)">15</text>
<text x="161.2" y="93.6" transform="rotate(-90 161.2 93.6)">16</text>
<text x="163" y="93.6" transform="rotate(-90 163 93.6)">17</text>
<text x="164.8" y="93.6" transform="rotate(-90 164.8 93.6)">18</text>
<text x="166.5" y="93.6" transform="rotate(-90 166.5 93.6)">19</text>
<text x="168.3" y="93.6" transform="rotate(-90 168.3 93.6)">20</text>
<text x="170.1" y="93.6" transform="rotate(-90 170.1 93.6)">21</text>
<text x="171.9" y="93.6" transform="rotate(-90 171.9 93.6)">22</text>
<text x="173.6" y="93.6" transform="rotate(-90 173.6 93.6)">23</text>
<text x="175.4" y="93.6" transform="rotate(-90 175.4 93.6)">24</text>
<text x="179" y="93.6" transform="rotate(-90 179 93.6)">49</text>
<text x="49.4" y="99.1">1</text>
<text x="51.5" y="97.4">LED1608</text>
<text x="59.8" y="99.1">2</text>
<text x="65.7" y="99.2">R1608</text>
<text x="127.5" y="100.1" transform="rotate(-90 127.5 100.1)">1</text>
<text x="145.2" y="101.8" transform="rotate(-90 145.2 101.8)">1</text>
<text x="145.2" y="107" transform="rotate(-90 145.2 107)">2</text>
<text x="147.4" y="106.3">C1005</text>
<text x="49.4" y="111.6">1</text>
<text x="51.5" y="109.8">LED1608</text>
<text x="59.8" y="111.6">2</text>
<text x="65.7" y="111.6">R1608</text>
<text x="19.2" y="116.9">1</text>
<text x="19.2" y="118.7">3</text>
<text x="29.6" y="116.9">2</text>
<text x="29.6" y="118.7">4</text>
<text x="18.3" y="125.8">11</text>
<text x="19.2" y="120.5">5</text>
<text x="19.2" y="122.2">7</text>
<text x="19.2" y="124">9</text>
<text x="29.6" y="120.5">6</text>
<text x="29.6" y="122.2">8</text>
<text x="29.6" y="124">10</text>
<text x="29.6" y="125.8">12</text>
<text x="18.3" y="127.6">13</text>
<text x="29.6" y="127.6">14</text>
<text x="175.4" y="167.6" transform="rotate(-90 175.4 167.6)">1</text>
</g>
<g font-size="1.6" fill="#000080">
<text x="166.9" y="19.2">C10</text>
<text x="166.9" y="21">1uF</text>
<text x="16" y="24.7">J24</text>
<text x="44.4" y="28.1">TP2</text>
<text x="44.4" y="29.9">TP3</text>
<text x="44.4" y="26.3">TP1</text>
<text x="104.8" y="28.1">C11</text>
<text x="104.8" y="29.9">12pF</text>
<text x="138.5" y="28.1">15nH</text>
<text x="140.3" y="26.3">L3</text>
<text x="149.2" y="28.1">10uH</text>
<text x="151" y="26.3">L2</text>
<text x="206" y="29.9">C2</text>
<text x="238" y="29.9">C1</text>
<text x="44.4" y="31.6">TP4</text>
<text x="206" y="31.6">12pF</text>
<text x="238" y="31.6">12pF</text>
<text x="14" y="38.9">15001WR-04(NC)</text>
<text x="44.4" y="40.5">TP5</text>
<text x="110.1" y="40.5">X2</text>
<text x="165.2" y="38.8">R89</text>
<text x="165.2" y="40.5">0R(NC)</text>
<text x="222" y="40.5">32MHz_8pF</text>
<text x="223.8" y="38.8">X1</text>
<text x="16" y="42.5">J23</text>
<text x="44.4" y="44.1">TP7</text>
<text x="44.4" y="42.3">TP6</text>
<text x="44.4" y="45.9">TP8</text>
<text x="95.9" y="42.3">CM315D_32.768kHz_9pF</text>
<text x="135" y="47.6">C4</text>
<text x="147.4" y="47.6">C9</text>
<text x="181.2" y="44.1">C13</text>
<text x="181.2" y="45.9">12pF</text>
<text x="188.3" y="44.1">C14</text>
<text x="188.3" y="45.9">12pF</text>
<text x="56.8" y="53">4.7nH</text>
<text x="58.6" y="51.2">L21</text>
<text x="135" y="49.4">0.1uF</text>
<text x="147.4" y="49.4">4.7uF</text>
<text x="223.8" y="51.2">100pF</text>
<text x="225.6" y="49.4">C7</text>
<text x="14" y="56.7">15001WR-04</text>
<text x="106.6" y="56.5">C12</text>
<text x="106.6" y="58.3">12pF</text>
<text x="204.2" y="54.7">C8</text>
<text x="204.2" y="56.5">0.1uF</text>
<text x="225.6" y="58.3">C6</text>
<text x="67.5" y="60.1">C21</text>
<text x="67.5" y="61.9">0.1uF</text>
<text x="78.1" y="60.1">C22</text>
<text x="78.1" y="61.9">0.1uF</text>
<text x="225.6" y="60.1">NC</text>
<text x="223.8" y="70.7">3.9nH</text>
<text x="225.6" y="69">L1</text>
<text x="246.9" y="70.7">ANT1</text>
<text x="58.6" y="76.1">4.7nH</text>
<text x="60.4" y="74.3">L22</text>
<text x="101.2" y="72.5">R102</text>
<text x="101.2" y="77.9">R103</text>
<text x="106.6" y="72.5">0</text>
<text x="106.6" y="77.9">0(NC)</text>
<text x="220.2" y="77.9">C3</text>
<text x="245.1" y="72.5">ALA931C5</text>
<text x="101.2" y="83.2">R104</text>
<text x="106.6" y="83.2">0</text>
<text x="220.2" y="79.6">0.8pF</text>
<text x="101.2" y="88.5">R105</text>
<text x="106.6" y="88.5">0(NC)</text>
<text x="51.5" y="95.6">BLUE LED</text>
<text x="53.3" y="93.8">D21</text>
<text x="65.7" y="95.6">R24</text>
<text x="126.3" y="94.9">TP9</text>
<text x="182.9" y="93.8">nRF52832-QFAA</text>
<text x="186.5" y="92.1">U1</text>
<text x="65.7" y="97.4">470R</text>
<text x="127.5" y="99.9">TP</text>
<text x="128" y="100.2">TP10</text>
<text x="53.3" y="106.3">D22</text>
<text x="129.3" y="105.2">TP</text>
<text x="147.4" y="102.7">C5</text>
<text x="147.4" y="104.5">0.1uF</text>
<text x="21.3" y="113.4">J28</text>
<text x="51.5" y="108.1">RED LED</text>
<text x="65.7" y="108.1">R25</text>
<text x="65.7" y="109.8">470R</text>
<text x="115.4" y="111.6">R90</text>
<text x="120.8" y="111.6">0</text>
<text x="115.4" y="116.9">R91</text>
<text x="120.8" y="116.9">0(NC)</text>
<text x="115.4" y="122.3">R92</text>
<text x="120.8" y="122.3">0</text>
<text x="115.4" y="127.6">R93</text>
<text x="120.8" y="127.6">0(NC)</text>
<text x="21.3" y="132.9">CON14A(2.54)</text>
<text x="115.4" y="132.9">R94</text>
<text x="120.8" y="132.9">0</text>
<text x="115.4" y="138.3">R95</text>
<text x="115.4" y="143.6">R96</text>
<text x="120.8" y="138.3">0(NC)</text>
<text x="120.8" y="143.6">0</text>
<text x="115.4" y="148.9">R97</text>
<text x="120.8" y="148.9">0</text>
<text x="115.4" y="154.3">R98</text>
<text x="120.8" y="154.3">0</text>
<text x="115.4" y="159.6">R99</text>
<text x="120.8" y="159.6">0</text>
<text x="176" y="167.8">TP11</text>
<text x="177.3" y="172.8">TP</text>
</g>
<g font-size="1.6" fill="#004080">
<text x="17.8" y="27.4">1</text>
<text x="17.8" y="29.2">2</text>
<text x="48" y="29.2">1</text>
<text x="48" y="27.4">1</text>
<text x="17.8" y="30.9">3</text>
<text x="17.8" y="32.7">4</text>
<text x="17.8" y="34.5">5</text>
<text x="48" y="30.9">1</text>
<text x="48" y="32.7">1</text>
<text x="17.8" y="36.3">6</text>
<text x="48" y="41.6">1</text>
<text x="17.8" y="45.1">1</text>
<text x="17.8" y="46.9">2</text>
<text x="48" y="45.1">1</text>
<text x="48" y="43.4">1</text>
<text x="48" y="46.9">1</text>
<text x="17.8" y="48.7">3</text>
<text x="17.8" y="50.5">4</text>
<text x="17.8" y="52.3">5</text>
<text x="17.8" y="54">6</text>
<text x="150.1" y="64.7">DEC1</text>
<text x="157" y="62.1" transform="rotate(-90 157 62.1)">VDD3</text>
<text x="158.8" y="61.3" transform="rotate(-90 158.8 61.3)">DCC</text>
<text x="160.6" y="62.1" transform="rotate(-90 160.6 62.1)">DEC4</text>
<text x="162.3" y="61.9" transform="rotate(-90 162.3 61.9)">VSS2</text>
<text x="164.1" y="61.1" transform="rotate(-90 164.1 61.1)">N.C.</text>
<text x="165.9" y="62" transform="rotate(-90 165.9 62)">P0.31</text>
<text x="167.7" y="62" transform="rotate(-90 167.7 62)">P0.30</text>
<text x="169.4" y="62" transform="rotate(-90 169.4 62)">P0.29</text>
<text x="171.2" y="62" transform="rotate(-90 171.2 62)">P0.28</text>
<text x="173" y="62" transform="rotate(-90 173 62)">P0.27</text>
<text x="174.8" y="62" transform="rotate(-90 174.8 62)">P0.26</text>
<text x="176.5" y="62" transform="rotate(-90 176.5 62)">P0.25</text>
<text x="177.8" y="64.7">VDD2</text>
<text x="150.1" y="66.5">P0.00</text>
<text x="150.1" y="68.2">P0.01</text>
<text x="150.1" y="70">P0.02</text>
<text x="150.1" y="71.8">P0.03</text>
<text x="177.8" y="70">DEC3</text>
<text x="177.8" y="71.8">DEC2</text>
<text x="179" y="66.5">XC2</text>
<text x="179" y="68.2">XC1</text>
<text x="150.1" y="73.6">P0.04</text>
<text x="150.1" y="75.4">P0.05</text>
<text x="150.1" y="77.1">P0.06</text>
<text x="177.9" y="77.1">P0.24</text>
<text x="178" y="73.6">VSS1</text>
<text x="178.9" y="75.4">ANT</text>
<text x="244.2" y="75.4">1</text>
<text x="252.2" y="75.4">2</text>
<text x="150.1" y="78.9">P0.07</text>
<text x="150.1" y="80.7">P0.08</text>
<text x="150.1" y="82.5">P0.09</text>
<text x="176.5" y="82.5">SWDIO</text>
<text x="177.9" y="78.9">P0.23</text>
<text x="177.9" y="80.7">P0.22</text>
<text x="150.1" y="84.2">P0.10</text>
<text x="157" y="89.7" transform="rotate(-90 157 89.7)">VDD1</text>
<text x="158.8" y="89.7" transform="rotate(-90 158.8 89.7)">P0.11</text>
<text x="160.6" y="89.7" transform="rotate(-90 160.6 89.7)">P0.12</text>
<text x="162.3" y="89.7" transform="rotate(-90 162.3 89.7)">P0.13</text>
<text x="164.1" y="89.7" transform="rotate(-90 164.1 89.7)">P0.14</text>
<text x="165.9" y="89.7" transform="rotate(-90 165.9 89.7)">P0.15</text>
<text x="167.7" y="89.7" transform="rotate(-90 167.7 89.7)">P0.16</text>
<text x="169.4" y="89.7" transform="rotate(-90 169.4 89.7)">P0.17</text>
<text x="171.2" y="89.7" transform="rotate(-90 171.2 89.7)">P0.18</text>
<text x="173" y="89.7" transform="rotate(-90 173 89.7)">P0.19</text>
<text x="174.8" y="89.7" transform="rotate(-90 174.8 89.7)">P0.20</text>
<text x="175.2" y="84.2">SWDCLK</text>
<text x="176.5" y="89.7" transform="rotate(-90 176.5 89.7)">P0.21</text>
<text x="180.1" y="89.7" transform="rotate(-90 180.1 89.7)">GND</text>
<text x="126.8" y="97.7" transform="rotate(-90 126.8 97.7)">1</text>
<text x="128.6" y="103.1" transform="rotate(-90 128.6 103.1)">1</text>
<text x="176.5" y="170.6" transform="rotate(-90 176.5 170.6)">1</text>
</g>
<g font-size="1.6" fill="#f00">
<text x="21.7" y="28.1">TX</text>
<text x="21.7" y="29.9">RX</text>
<text x="21.7" y="26.1">VDD_3V</text>
<text x="53.6" y="28.1">TX</text>
<text x="53.6" y="29.9">RX</text>
<text x="53.6" y="26.1">VDD_3V</text>
<text x="21.7" y="31.6">GND</text>
<text x="21.7" y="33.4">GND</text>
<text x="21.7" y="35.2">GND</text>
<text x="53.6" y="31.6">GND</text>
<text x="53.6" y="40.3">VDD_3V</text>
<text x="21.7" y="45.9">SWDIO</text>
<text x="21.7" y="43.9">VDD_3V</text>
<text x="21.7" y="47.6">SWDCLK</text>
<text x="53.6" y="42.3">SWDIO</text>
<text x="53.6" y="45.9">GND</text>
<text x="53.6" y="44.1">SWDCLK</text>
<text x="21.7" y="49.4">GND</text>
<text x="21.7" y="51.2">GND</text>
<text x="21.7" y="53">GND</text>
<text x="164.8" y="51.2" transform="rotate(-90 164.8 51.2)">P0.31</text>
<text x="166.6" y="51.2" transform="rotate(-90 166.6 51.2)">P0.30</text>
<text x="168.3" y="51.2" transform="rotate(-90 168.3 51.2)">P0.29</text>
<text x="170.1" y="51.2" transform="rotate(-90 170.1 51.2)">P0.28</text>
<text x="171.9" y="51.2" transform="rotate(-90 171.9 51.2)">P0.27</text>
<text x="48.3" y="56.3">VCC_3V</text>
<text x="135.3" y="69">P0.02</text>
<text x="135.3" y="70.7">P0.03</text>
<text x="135.3" y="76.1">TX</text>
<text x="135.3" y="72.5">P0.04</text>
<text x="135.3" y="74.3">P0.05</text>
<text x="135.3" y="77.9">P0.07</text>
<text x="188.6" y="77.6">OP_LED</text>
<text x="188.6" y="76.1">P0.24</text>
<text x="233" y="74.3">ANT</text>
<text x="92.7" y="79.4">LS_A</text>
<text x="135.3" y="79.6">RX</text>
<text x="135.3" y="81.4">P0.09</text>
<text x="135.3" y="83.2">P0.10</text>
<text x="188.6" y="83.2">SWDCLK</text>
<text x="188.6" y="81.4">SWDIO</text>
<text x="188.6" y="79.6">TxRF</text>
<text x="92.7" y="84.7">LS_B</text>
<text x="92.7" y="90.3">ENABLE</text>
<text x="73.2" y="99">OP_LED</text>
<text x="73.2" y="111.6">LED</text>
<text x="157.7" y="108.1" transform="rotate(-90 157.7 108.1)">P0.11</text>
<text x="159.5" y="108.1" transform="rotate(-90 159.5 108.1)">P0.12</text>
<text x="161.2" y="108.1" transform="rotate(-90 161.2 108.1)">P0.13</text>
<text x="163" y="108.1" transform="rotate(-90 163 108.1)">P0.14</text>
<text x="164.8" y="108.1" transform="rotate(-90 164.8 108.1)">P0.15</text>
<text x="166.6" y="108.1" transform="rotate(-90 166.6 108.1)">P0.16</text>
<text x="168.3" y="108.1" transform="rotate(-90 168.3 108.1)">P0.17</text>
<text x="170.1" y="108.1" transform="rotate(-90 170.1 108.1)">P0.18</text>
<text x="171.9" y="108.1" transform="rotate(-90 171.9 108.1)">P0.19</text>
<text x="173.7" y="108.1" transform="rotate(-90 173.7 108.1)">P0.20</text>
<text x="175.4" y="108.1" transform="rotate(-90 175.4 108.1)">P0.21</text>
<text x="7.4" y="116.7">IN_A1</text>
<text x="7.4" y="118.5">IN_A2</text>
<text x="37.6" y="116.7">LED_A</text>
<text x="37.6" y="118.5">LS_A</text>
<text x="105.1" y="118.5">IN_A1</text>
<text x="7.4" y="120.5">Rx</text>
<text x="7.4" y="122.3">TxRF</text>
<text x="7.4" y="124.1">P0.24</text>
<text x="7.4" y="125.6">VDDA_3.3V</text>
<text x="37.6" y="120.3">IN_B1</text>
<text x="37.6" y="122.1">IN_B2</text>
<text x="37.6" y="123.8">LED_B</text>
<text x="37.6" y="125.6">LS_B</text>
<text x="7.4" y="127.6">GND</text>
<text x="37.6" y="127.6">ENABLE</text>
<text x="105.1" y="129.2">IN_A2</text>
<text x="105.1" y="139.8">LED_A</text>
<text x="105.1" y="145.2">IN_B1</text>
<text x="105.1" y="155.8">IN_B2</text>
<text x="105.1" y="150.7">LED</text>
<text x="105.1" y="161.2">LED_B</text>
</g>
<g font-size=".8">
<text x="29.3" y=".6">5</text>
<text x="88" y=".6">4</text>
<text x="146.8" y=".6">3</text>
<text x="205.5" y=".6">2</text>
<text x="264.2" y=".6">1</text>
<text x="0" y="26.6">D</text>
<text x="293.6" y="26.6">D</text>
<text x="0" y="78.5">C</text>
<text x="293.6" y="78.5">C</text>
<text x="0" y="130.4">B</text>
<text x="293.6" y="130.4">B</text>
<text x="0" y="182.4">A</text>
<text x="293.6" y="182.4">A</text>
<text x="29.3" y="208.4">5</text>
<text x="88" y="208.4">4</text>
<text x="146.8" y="208.4">3</text>
<text x="205.5" y="208.4">2</text>
<text x="264.2" y="208.4">1</text>
</g>
</svg>
